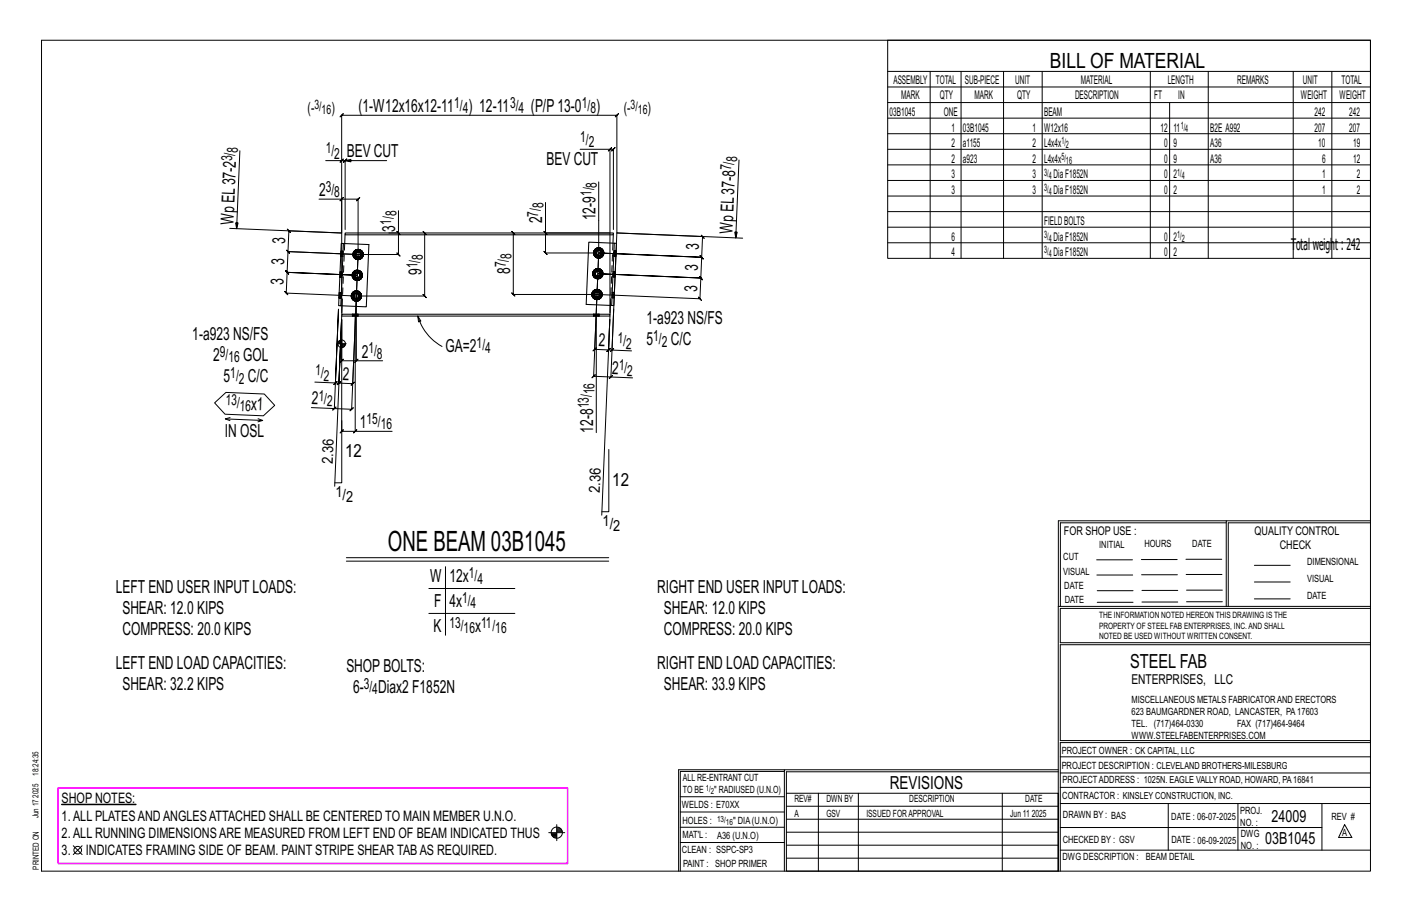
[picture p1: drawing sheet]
<svg xmlns="http://www.w3.org/2000/svg" width="432mm" height="279mm" viewBox="0 0 432 279" stroke-linecap="round" stroke-linejoin="round" font-family="sans-serif">
<path d="M18.9 245.8h22.7v.2h-22.7z" fill="#000" stroke="#000" stroke-width=".31"/>
<g fill="none" stroke="#000" stroke-width=".31">
<path d="M12.7 12.3h406.4v254h-406.4zM271.5 12.3h147.6v66.7h-147.6zM271.5 21.8h147.6M271.5 26.6h147.6M271.5 31.4h147.6M271.5 36.1h147.6M284.5 21.8v57.2M293.9 21.8v57.2M306.9 21.8v57.2M318.7 21.8v57.2M351.8 21.8v57.2M357.7 31.4v47.6"/>
<path d="M369.5 21.8v57.2M395.5 21.8v57.2M407.3 21.8v57.2M73.4 46.1l-1 23.8-.3-1.8 .7 .1-.4 1.7M99.6 49.1h4.9l-.5 .5 1-1-.5 .5h1l-.5 .5 1-1-.5 .5v21.1M105.5 49.1l1.8 .4v-.8l-1.8 .4h12.7M177.4 45.6h9.1v50M183.1 55.6v21.7l-1.6 37.7-.5 .5 1.1-1-.6 .5 5.3 .2M186.5 45.6l-.5 .5 1-1zM186.5 45.6h1.1l-.5 .5 1-1-.5 .5v24.6M226 48.9l-1 23.8-.3-1.7h.7l-.4 1.7M271.5 40.9h147.6"/>
<path d="M271.5 45.6h147.6M271.5 50.4h147.6M271.5 55.2h147.6M271.5 59.9h147.6M70.2 69.8l34.3 1.4M97.6 60.9h6.9v34.7M104 61.4l1-1zM104.5 60.9h5l-.5 .5 1-1-.5 .5v16.9M108 77.8h.5M108.1 77.2l.5 .2-.1 .4M108.4 78.9l.5 .3M108.5 77.8l.1 .4-.5 .2"/>
<path d="M108.6 77.4l.2-.3-.4-.4a1.52 1.52 0 0 0 0 2.2l.4-.4-.2-.3M108.8 78.5l.3 .2-.2 .5 .6 .1M108.9 76.4l-.5 .3M109.1 78.7l.4 .1v.5l.6-.1M109.5 76.3l-.6 .1 .2 .5-.3 .2M109.5 76.8l.4 .1 .2-.5 .5 .3-.4 .4M109.5 77.8l-2 47.3 .6-.5-1.1 1 .5-.5-5.3-.2M109.5 77.8l-21.4-.9-.5-.5 .9 1-.4-.5-.3 6.4-.5-.6 1 1.1-.5-.5 21.4 .8-21.4-.8-.5-.6 1 1.1-.5-.5-.3 6.3-.4-.5 .9 1-.5-.5 21.5 .9M109.5 77.8l-1.6 39.5 .5-.5-1.1 1 .6-.5-4.3-.2 .6-.5-1.1 1 .5-.5 .9-19.4-.9 19.4 .6-.5-1.1 1 .5-.5h-1M109.9 76.9l.3 .2 .3 .7h.5l-.1 .6M110.1 76.4l-.6-.1v.5l-.4 .1M110.2 78.5l.4 .4-.5 .3-.2-.5-.4 .1"/>
<path d="M110.5 78.2l.4 .2-.3 .5M110.5 77.8l-.3 .7-.3 .2M110.6 76.7l.3 .5-.4 .2M110.9 77.2l.1 .6M121.4 70.7l1 1zM121.9 64.4v6.8h-3M121.9 71.2v6.6l-.5-.5 1 1-.5-.5h-12.4M129.9 71.2l-.5-.5 1 1-.5-.5v19.3l-.5-.5 1 1-.5-.5h-20.9v19.8h8M157 71.2l-.5-.5 1 1-.5-.5v18.8l-.5-.5 1 1-.5-.5h25.6l31.5 1.3 .4 .6-.9-1.1 .5 .5 .2-6.3 .5 .5-1-1 .5 .5-31.5-1.3 31.5 1.3 .5 .5-1-1 .5 .5 .3-6.4 .5 .6-1-1.1 .5 .5-31.5-1.3 31.5 1.3 .5 .6-1-1.1 .5 .5 .2-6.3 .5 .5-.9-1 .4 .5-26.2-1.1v-36l.5-.5-1 1 .5-.5h-84.1l.5-.5-1 1 .5-.5v36l-16.2-.7-.4-.5 .9 1.1-.5-.6-.2 6.4-.5-.5 .9 1-.4-.5 21.4 .9M166.3 70.7l1 1zM166.8 61.9v9.3h19.7M166.8 71.2v6.1l-.5-.5 1 1-.5-.5h16.3l-1.2 29.5-.6 .5 1.1-1-.5 .5 4.2 .2-.5 .4 1-.9-.5 .5 .4-9.3-.4 9.3-.5 .4 1-.9-.5 .5h1.1"/>
<path d="M181.6 77.3h.5M181.7 76.7l.5 .2-.1 .4M182 78.4l.5 .3M182.1 77.3l.1 .4-.5 .2M182.2 76.9l.2-.3-.4-.3a1.52 1.52 0 0 0 0 2.1l.4-.3-.2-.4M182.4 78.1l.3 .2-.2 .4 .6 .1M182.5 75.9l-.5 .4M182.7 78.3l.4 .1v.4l.6-.1M183.1 75.8l-.6 .1 .2 .5-.3 .2M183.1 76.3l.4 .1 .2-.5 .5 .4-.4 .3M183.5 76.4l.3 .2 .3 .7h.5l-.1 .6M183.7 75.9l-.6-.1v.5l-.4 .1"/>
<path d="M183.8 78.1l.4 .3-.5 .3-.2-.4-.4 .1M184 77.7l.5 .2-.3 .5M184.1 77.3l-.3 .8-.3 .2M184.2 76.3l.3 .4-.5 .2M184.5 76.7l.1 .6M188.6 71.2l-1.8 44 6.7 .3M188.6 71.2l38.5 1.6M271.5 64.7h147.6M271.5 69.5h147.6M271.5 74.2h147.6M104.5 97.7v12.6l-.5 .5 1-1-.5 .5h4.5M104.5 97.7v8.8"/>
<path d="M104.5 97.7v34.2l-.5 .5 1-1-.5 .5h4.1M104.5 96.6l-2.2 52M107.5 90.5h.5M107.6 89.9l.4 .2v.4M107.7 84.1h.5M107.8 83.6l.5 .1-.1 .4M107.9 91.6l.5 .3M108 90.5v.4l-.4 .2M108 90.1l.3-.3-.4-.4a1.52 1.52 0 0 0 0 2.2l.4-.4-.3-.3M108.2 85.2l.5 .4M108.2 84.1l.1 .4-.5 .2M108.3 91.2l.3 .2-.2 .5 .6 .1"/>
<path d="M108.3 83.7l.2-.3-.3-.3a1.52 1.52 0 0 0 0 2.1l.3-.3-.2-.4M108.4 89.1l-.5 .3M108.5 84.9l.3 .2-.1 .5 .5 .1M108.6 91.4l.4 .1v.5l.6-.1M108.6 96.6v35.3h11.3M108.7 82.7l-.5 .4M108.8 85.1l.4 .1v.5l.6-.1M109 89l-.6 .1 .2 .4-.3 .3M109 89.5h.4l.2-.4 .5 .3-.4 .4M109.2 82.6l-.5 .1 .1 .5-.3 .2M109.2 83.1l.4 .1 .2-.5 .5 .4-.3 .3M109.4 89.5l.3 .3 .3 .7h.5l-.1 .6"/>
<path d="M109.6 89.1l-.6-.1v.5h-.4M109.6 83.2l.4 .2 .3 .7h.5l-.2 .6M109.7 91.2l.4 .4-.5 .3-.2-.5-.4 .1M109.8 82.7l-.6-.1v.5l-.4 .1M109.9 90.9l.5 .2-.3 .5M110 84.9l.3 .3-.5 .4-.2-.5-.4 .1M110 90.5l-.3 .7-.3 .2M110.1 89.4l.3 .5-.5 .2M110.2 84.5l.4 .2-.3 .5M110.3 84.1l-.3 .8-.4 .2M110.3 83.1l.3 .5-.4 .1M110.4 89.9l.1 .6"/>
<path d="M110.6 83.6l.2 .5M127.8 96.6l.9 1.5-.7 .3zM127.8 96.6a15.5 15.5 0 0 0 7.4 9.3M181 90h.5M181.2 89.4l.4 .2-.1 .4M181.3 83.7h.5M181.4 83.1l.5 .2-.1 .4M181.5 91.1l.5 .3M181.5 90l.1 .4-.4 .2M181.6 89.6l.2-.3-.3-.4a1.52 1.52 0 0 0 0 2.2l.3-.4-.2-.3M181.8 84.7l.5 .4M181.8 83.7l.1 .4-.5 .2"/>
<path d="M181.8 90.7l.4 .3-.2 .4 .6 .1M181.9 83.3l.2-.4-.3-.3a1.52 1.52 0 0 0 0 2.1l.3-.3-.2-.3M182 88.6l-.5 .3M182.1 84.4l.3 .2-.1 .5 .5 .1M182.2 91h.4v.5l.5-.1M182.3 82.3l-.5 .3M182.3 96.6v35.6M182.4 84.6l.4 .1v.5l.6-.1M182.6 88.5l-.6 .1 .2 .5-.4 .2M182.6 89l.4 .1 .1-.5 .5 .3-.3 .4M182.8 82.2l-.5 .1 .1 .4-.3 .2M182.8 82.6l.4 .1 .2-.4 .5 .3-.3 .3"/>
<path d="M183 89.1l.3 .2 .3 .7h.5l-.1 .6M183.1 88.6l-.5-.1v.5l-.4 .1M183.2 82.7l.4 .2 .3 .8h.5l-.2 .6M183.3 90.7l.3 .4-.5 .3-.1-.4h-.4M183.4 82.3l-.6-.1v.4l-.4 .1M183.5 90.4l.5 .2-.4 .5M183.6 84.4l.3 .3-.5 .4-.2-.5-.4 .1M183.6 90l-.3 .7-.3 .3M183.6 88.9l.4 .5-.5 .2M183.8 84.1l.4 .2-.3 .4M183.9 83.7l-.3 .7-.4 .2M183.9 82.6l.3 .5-.4 .2"/>
<path d="M184 89.4l.1 .6M184.2 83.1l.2 .6M186.5 96.6l-2.5 60.9M187.7 94.5l-.5 12.5 5.9 .3M96.3 116.8l6.3 .3 .9-22.6-1.3 30.4-7-.3M102.1 117.5l1-.9zM103.1 105.1h2.8M103.4 104.6v.5M103.6 104.3v.8M103.9 104.1v1M104.1 104v1.1M104.3 103.9v1.2"/>
<path d="M104.7 105.1v1.1M104.9 105.1v1.1M105.1 105.1v1M105.3 105.1v.8M105.5 105.1v.5M109 110.3l.5-.5-1 1zM186.3 115.7l1-.9zM186.6 107.5l1.1-1zM65.6 123.2l3.5-3.2 11.7 .4 3.2 3.5-3.5 3.2-11.7-.5zM68.9 128.1l11.4 .4-1.4 .4M70.4 127.6l-1.5 .5 1.4 .5M78.9 128l1.4 .5"/>
<path d="M101.7 125.4l1.1-1zM104.5 128.6v19h-2.1M108.1 132.4l1-1zM186.2 137.4v19h-2.1M375 159.8h-50.7v25.6M375 159.2h-51.3l-.1 107.1M419.1 159.2h-44.1v26.2M419.1 159.8h-43.5v25.6M105.9 170.5h80.3M105.9 171.5h80.3M131.2 179.9h26.2M136.2 173.2v21"/>
<path d="M335.4 171.1h10.9M335.4 175.8h11M349 171h11M349.1 175.7h11M362.7 171h10.9M362.7 175.6h11M383.6 172.8h11M383.6 177.9h11M131.2 187.5h26.2M323.7 185.4h95.4M335.5 184.1h11M335.5 180.6h11"/>
<path d="M349.2 184h11M349.2 180.5h11M362.9 180.4h10.9M362.9 184h10.9M383.6 183.1h11M419.1 186h-94.9v10.5h94.9M419.1 197.1h-94.9v29.3h94.9v.6h-94.9v39.3M239.9 235.8h-31.9v30.5M239.9 235.3h-32.4v31M323.6 235.3h-83.7v31M323.6 235.9h-83.1v6.6M324.2 236.3h94.9"/>
<path d="M324.2 231.4h94.9M22.4 258.5l2.7 2.7M25.1 258.5l-2.7 2.7M167.8 254.5h4.9M168.6 254.8h1.7M168.6 255.1h1.7M168.7 255.4h1.6M169 255.7h1.3M169.3 256h1M170.3 252.1v4.9M170.3 254.2h1.7M170.3 253.1h.9"/>
<path d="M170.3 254h1.6M170.3 253.7h1.4M170.3 253.4h1.2M208 252.9h31.9M208 257.5h31.9M208 243.6h31.9M208 248.2h31.9M240.5 242.5h83.1v23.8h-83.1zM240.5 258.4h83.1M240.5 254.4h83.1M240.5 250.4h83.1M240.5 246.5h83.1"/>
<path d="M250.3 242.5v23.8M262.5 242.5v23.8M306.5 242.5v23.8M324.2 253h80.1M324.2 245.6h94.9M324.2 259.9h94.9M324.2 240.7h94.9M357.3 245.6v14.3M378.6 245.6v14.3M404.3 245.6v14.3M411.2 252.1l2.2 3.9h-4zM240.5 262.3h83.1"/>
<circle cx="104.5" cy="105.1" r="1.16"/>
<circle cx="23.8" cy="259.9" r="1.17"/>
<circle cx="170.3" cy="254.5" r="1.71"/>
</g>
<path d="M17.8 240.9h155.8v23h-155.8z" fill="none" stroke="#f0f" stroke-width=".5"/>
<g fill="none" stroke="#000" stroke-width=".32">
<path d="M104.4 74.4h.6l-.8 19.1-.6-.1zM105 74.4l7.8 .4-.8 19-7.8-.3M105.5 71.8l-.1 2.7M105.5 71.2h82.1v.6h-82.1zM187.6 71.8l-.1 2.5M187.9 74.3l.6 .1-.8 19h-.6zM187.9 74.3l-7.8-.3-.8 19.1 7.8 .3M104.5 96.1h82.1l-.1 .5h-82zM104.6 93.5l-.1 2.6M107.8 96v.1M107.8 96.6h.1M109.5 96v.1"/>
<path d="M109.5 96.6h.1M181.5 96v.1M181.5 96.6h.1M183.2 96v.1M183.2 96.6h.1M186.7 93.4l-.1 2.7"/>
</g>
<g fill="none" stroke="#000" stroke-width=".31" stroke-dasharray="2 1.4">
<path d="M104.2 78.4l.7 .1zM104.2 78.4v-.2M104.2 77.9v.3h.7v.2M104.2 77.6v-.3h.7v.3M104.2 77.3v-.3h.7v.3M104.2 77v-.2h.7v.2M104.2 76.8h.7M104.9 77.9v-.3h-.7v.3h.7v.3M105.4 74.5l-.8 19M107.9 77.8l.1 .6zM108 77.8l.1 .6zM108 77.8l.7-1.3-.7 1.3 .7 1.3-.7-1.3h.5"/>
<path d="M108 77.2l-.1 .6zM108 78.4l.4 .5zM108.1 78.4l.5-.2-.1-.4M108.1 77.2l.5 .2-.1 .4M108.4 76.7l-.4 .5zM108.4 78.9l.5 .4zM108.4 76.7l.5-.4zM108.4 78.9l.5 .3zM108.4 78.9l.5 .3M108.4 76.7l.5-.3zM108.4 76.7l.5-.3M108.6 78.2l.5 .5"/>
<path d="M108.6 77.4l.5-.5M108.7 77.8l.1 .4zM108.7 79.1h1.6zM108.7 76.5h1.6zM108.8 77.1l-.4-.4-.4 1.1 .1-.6v1.2l.3 .5-.3-.5 .3 .5 .4-.4M108.8 77.4l-.1 .4zM108.8 78.2l.3 .3zM108.8 77.4l.3-.3zM108.9 79.3l.6 .1zM108.9 76.3l.6-.1zM109.1 78.7l.4 .1v.5l-.6-.1 .6 .1-.6-.1zM109.1 78.5l.4 .1z"/>
<path d="M109.1 77.1l.4-.1zM109.5 76.3l-.6 .1 .6-.1-.6 .1 .2 .5 .4-.1M109.5 79.4l.6-.1zM109.5 79.3l.6-.1zM109.5 79.3l.6-.1M109.5 78.8l.4-.1 .2 .5M109.5 78.6l.4-.1zM109.5 77l.4 .1zM109.5 76.3l.6 .1-.6-.1 .6 .1-.2 .5-.4-.1zM109.5 76.2l.6 .1zM109.9 78.7l.3-.2M109.9 78.5l.3-.3z"/>
<path d="M109.9 77.1l.3 .3zM109.9 76.9l.3 .2M110.1 79.2l.5-.3zM110.1 79.2l.5-.3M110.1 76.4l.5 .3zM110.1 76.4l.5 .3M110.1 79.3l.5-.4zM110.1 76.3l.5 .4zM110.2 77.4l.1 .4zM110.3 76.5l.7 1.3zM110.3 77.8l-.1 .4zM110.5 78.2l.4 .2-.3 .5"/>
<path d="M110.5 77.4l.4-.2-.3-.5M110.6 78.9l-.4-.4 .3-.7M110.6 76.7l-.4 .4 .3 .7h.5l-.1 .6M110.6 76.7l.4 .5zM110.9 77.2l.1 .6zM110.9 77.2l.1 .6M111 78.4l-.4 .5zM111 77.2l.1 .6zM111 77.8l-.7 1.3zM111.1 77.8l-.1 .6zM181.5 77.3l.1 .6zM181.6 77.3l.1 .6z"/>
<path d="M181.6 77.3l.7-1.3-.7 1.3 .7 1.4-.7-1.4h.5M181.6 76.7l-.1 .6zM181.6 77.9l.4 .6zM181.7 77.9l.5-.2-.1-.4M181.7 76.7l.5 .2-.1 .4M182 76.2l-.4 .5zM182 78.5l.5 .3zM182 76.2l.5-.3zM182 78.4l.5 .3zM182 78.4l.5 .3M182 76.3l.5-.4zM182 76.3l.5-.4"/>
<path d="M182.2 77.7l.5 .6M182.2 76.9l.5-.5M182.3 77.3l.1 .4zM182.3 78.7h1.6zM182.3 76h1.6zM182.4 76.6l-.4-.3-.4 1 .1-.6v1.2l.3 .5-.3-.5 .3 .5 .4-.3M182.4 76.9l-.1 .4zM182.4 77.7l.3 .3zM182.4 76.9l.3-.3zM182.5 78.8l.6 .1zM182.5 75.9l.6-.2zM182.7 78.3l.4 .1v.4l-.6-.1 .6 .1-.6-.1z"/>
<path d="M182.7 78l.4 .1zM182.7 76.6l.4-.1zM183.1 75.8l-.6 .1 .6-.1-.6 .1 .2 .5 .4-.1M183.1 78.9l.6-.1zM183.1 78.8l.6-.1zM183.1 78.8l.6-.1M183.1 78.4l.4-.1 .2 .4M183.1 78.1l.4-.1zM183.1 76.5l.4 .1zM183.1 75.8l.6 .1-.6-.1 .6 .1-.2 .5-.4-.1zM183.1 75.7l.6 .2zM183.5 78.3l.3-.2"/>
<path d="M183.5 78l.3-.3zM183.5 76.6l.3 .3zM183.5 76.4l.3 .2M183.7 78.7l.5-.3zM183.7 78.7l.5-.3M183.7 75.9l.5 .4zM183.7 75.9l.5 .4M183.7 78.8l.5-.3zM183.7 75.9l.5 .3zM183.8 76.9l.1 .4zM183.9 76l.7 1.3zM183.9 77.3l-.1 .4z"/>
<path d="M184 77.7l.5 .2-.3 .5M184 76.9l.5-.2-.3-.4M184.2 78.4l-.4-.3 .3-.8M184.2 76.3l-.4 .3 .3 .7h.5l-.1 .6M184.2 76.2l.4 .5zM184.5 76.7l.1 .6zM184.5 76.7l.1 .6M184.6 77.9l-.4 .6zM184.6 76.7l.1 .6zM184.6 77.3l-.7 1.4zM184.7 77.3l-.1 .6zM187.7 77.2v.3h.7v-.3h-.7v-.3"/>
<path d="M187.7 76.7l.7 .1zM188.4 78.3h-.7M188.4 78.2v.1h-.7v-.2M188.4 77.9v.3l-.7-.1v-.3M188.4 77.5v.4l-.7-.1v-.3M188.4 77.2v-.3h-.7v-.2M188.4 76.8v.1M103.6 91.1l.7 .1zM103.6 91.1l.1-.2M103.7 90.6v.3h.6v.2M103.7 90.3v-.4l.7 .1v.3M103.7 89.9v-.2h.7v.3"/>
<path d="M103.7 89.7v-.2h.7v.2M103.7 89.5h.7M103.9 84.7l.7 .1zM103.9 84.7v-.2M103.9 84.3v.2l.7 .1v.1M103.9 83.9l.1-.3h.6v.4M104 83.6v-.3h.7l-.1 .3M104 83.3v-.2l.7 .1v.1M104 83.1l.7 .1M104.3 90.6l.1-.3h-.7v.3h.6v.3M104.6 84.3v-.3l-.7-.1v.4h.7v.3M107.4 90.5l.1 .6z"/>
<path d="M107.5 90.5l.1 .6zM107.5 90.5l.7-1.3-.7 1.3 .7 1.3-.7-1.3h.5M107.5 89.9l-.1 .6zM107.5 91.1l.4 .5zM107.6 91.1l.4-.2v-.4M107.6 89.9l.4 .2v.4M107.7 84.1l.1 .7zM107.7 84.1l.1 .6zM107.7 84.1l.8-1.3-.8 1.3 .8 1.4-.8-1.4h.5M107.8 96h.1M107.8 96.1v.5M107.8 83.5l-.1 .6z"/>
<path d="M107.8 84.8l.3 .5zM107.8 96.6h.1M107.8 84.7l.5-.2-.1-.4M107.8 83.6l.5 .1-.1 .4M107.9 89.4l-.4 .5zM107.9 91.6l.5 .4zM107.9 89.4l.5-.4zM107.9 91.6l.5 .3zM107.9 91.6l.5 .3M107.9 89.4l.5-.3zM107.9 89.4l.5-.3M108 96.6h-.2v-.6h.2"/>
<path d="M108 90.9l.6 .5M108 90.1l.6-.6M108.1 83l-.3 .5zM108.1 85.3l.5 .3zM108.1 83l.5-.3zM108.2 85.2l.5 .4zM108.2 85.2l.5 .4M108.2 83.1l.5-.4zM108.2 83.1l.5-.4M108.2 90.5l.1 .4zM108.2 91.8h1.5zM108.2 89.2h1.5z"/>
<path d="M108.3 89.8l-.4-.4-.4 1.1 .1-.6v1.2l.3 .5-.3-.5 .3 .5 .4-.4M108.3 90.1l-.1 .4zM108.3 90.9l.3 .3zM108.3 90.1l.3-.3zM108.3 96h.3v.6h-.3zM108.3 96.6h-.3v-.6h.3M108.3 84.5l.5 .6M108.3 83.7l.5-.5M108.4 92l.6 .1zM108.4 89l.6-.1zM108.4 84.1l.1 .4zM108.5 85.5h1.5z"/>
<path d="M108.5 82.8h1.5zM108.5 83.4l-.3-.3-.5 1 .1-.5v1.1l.4 .5-.4-.5 .4 .5 .3-.3M108.5 83.7l-.1 .4zM108.5 84.5l.3 .3zM108.5 83.7l.3-.2zM108.6 91.4l.4 .1v.5l-.6-.1 .6 .1-.6-.1zM108.6 91.2l.4 .1zM108.6 89.8l.4-.1zM108.6 96.6h.4v-.6h.2M108.6 96h.4M108.6 85.6l.6 .1zM108.6 82.7l.6-.1z"/>
<path d="M108.8 85.1l.4 .1v.5l-.5-.1 .5 .1-.5-.1zM108.8 84.8l.4 .1zM108.8 83.5l.4-.1zM109 96.6h.2v-.6h.2M109 89l-.6 .1 .6-.1-.6 .1 .2 .4h.4M109 92.1l.6-.1zM109 92l.6-.1zM109 92l.6-.1M109 91.5l.4-.1 .2 .5M109 91.3l.4-.1zM109 89.7l.4 .1zM109 89l.6 .1-.6-.1 .6 .1-.2 .4h-.4z"/>
<path d="M109 88.9l.6 .1zM109.2 96.6h.2l.1-.6M109.2 82.6l-.5 .1 .5-.1-.5 .1 .1 .5 .4-.1M109.2 85.7l.7-.1zM109.2 85.7l.6-.1zM109.2 85.7l.6-.1M109.2 85.2l.4-.1 .2 .5M109.2 84.9l.4-.1zM109.2 83.4l.4 .1zM109.2 82.6l.6 .1-.6-.1 .6 .1-.2 .5-.4-.1zM109.2 82.6l.7 .1zM109.4 91.4l.3-.2"/>
<path d="M109.4 91.2l.3-.3zM109.4 89.8l.3 .3zM109.4 89.5l.3 .3M109.5 96.6v-.5M109.5 96.6h-.1M109.6 91.9l.5-.3zM109.6 91.9l.5-.3M109.6 89.1l.5 .3zM109.6 89.1l.5 .3M109.6 92l.5-.4zM109.6 89l.5 .4zM109.6 85.1l.4-.2"/>
<path d="M109.6 84.8l.3-.3zM109.6 83.5l.3 .2zM109.6 83.2l.4 .2M109.7 90.1l.1 .4zM109.7 89.2l.8 1.3zM109.8 90.5l-.1 .4zM109.8 85.6l.5-.4zM109.8 85.6l.5-.4M109.8 82.7l.5 .4zM109.8 82.7l.5 .4M109.9 85.6l.5-.3zM109.9 82.7l.5 .3z"/>
<path d="M109.9 90.9l.5 .2-.3 .5M109.9 90.1l.5-.2-.3-.5M109.9 83.7l.1 .4zM110 82.8l.8 1.3zM110 84.1l-.1 .4zM110.1 91.6l-.4-.4 .3-.7M110.1 89.4l-.4 .4 .3 .7h.5l-.1 .6M110.1 89.4l.3 .5zM110.2 84.5l.4 .2-.3 .5M110.2 83.7l.4-.1-.3-.5M110.3 85.2l-.3-.3 .3-.8M110.3 83.1l-.3 .3 .3 .7h.5l-.2 .6"/>
<path d="M110.4 83l.3 .5zM110.4 89.9l.1 .6zM110.4 89.9l.1 .6M110.4 91.1l-.3 .5zM110.4 89.9l.2 .6zM110.5 90.5l-.8 1.3zM110.6 90.5l-.2 .6zM110.6 83.6l.2 .5zM110.6 83.6l.2 .5M110.7 84.8l-.3 .5zM110.7 83.5l.1 .6zM110.8 84.1l-.8 1.4z"/>
<path d="M110.8 84.1l-.1 .7zM181 90l.1 .6zM181 90l.2 .6zM181 90l.8-1.3-.8 1.3 .8 1.3-.8-1.3h.5M181.1 89.4l-.1 .6zM181.1 90.6l.3 .5zM181.2 90.6l.4-.2-.1-.4M181.2 89.4l.4 .2-.1 .4M181.2 83.7l.2 .6zM181.3 83.7l.1 .6zM181.3 83.7l.8-1.4-.8 1.4 .8 1.3-.8-1.3h.5M181.4 83.1l-.2 .6z"/>
<path d="M181.4 84.3l.3 .5zM181.4 84.3l.5-.2-.1-.4M181.4 83.1l.5 .2-.1 .4M181.4 88.9l-.3 .5zM181.4 91.1l.6 .4zM181.4 88.9l.6-.4zM181.5 96h.1M181.5 96.1v.5M181.5 91.1l.5 .3zM181.5 91.1l.5 .3M181.5 88.9l.5-.3zM181.5 88.9l.5-.3"/>
<path d="M181.6 96.6h-.1M181.6 90.4l.6 .6M181.6 89.6l.6-.5M181.7 82.5l-.3 .6zM181.7 84.8l.5 .3zM181.7 82.5l.5-.3zM181.7 96.6h-.1v-.6h.1M181.8 84.7l.5 .4zM181.8 84.7l.5 .4M181.8 82.6l.5-.3zM181.8 82.6l.5-.3M181.8 90l.1 .4z"/>
<path d="M181.8 91.3h1.5zM181.8 88.7h1.5zM181.8 89.3l-.3-.4-.5 1.1 .2-.6v1.2l.3 .5-.3-.5 .3 .5 .3-.4M181.9 89.6l-.1 .4zM181.9 90.4l.3 .3zM181.9 89.6l.3-.3zM181.9 84.1l.5 .5M181.9 83.3l.5-.6M182 91.5l.6 .1zM182 88.5l.6-.1zM182 96h.3v.6h-.3zM182 96.6h-.3v-.6h.3"/>
<path d="M182 83.7l.1 .4zM182.1 85h1.5zM182.1 82.3h1.5zM182.1 82.9l-.3-.3-.5 1.1 .1-.6v1.2l.4 .4-.4-.4 .4 .4 .3-.3M182.1 83.3l-.1 .4zM182.1 84.1l.3 .3zM182.1 83.3l.3-.3zM182.2 91h.4v.5l-.6-.1 .6 .1-.6-.1zM182.2 90.7l.4 .1zM182.2 89.3l.4-.1zM182.2 85.1l.6 .2zM182.2 82.2l.6-.1z"/>
<path d="M182.3 96.6h.4v-.6h.3M182.3 96h.4M182.4 84.6l.4 .1v.5l-.5-.1 .5 .1-.5-.1zM182.4 84.4l.4 .1zM182.4 83l.4-.1zM182.6 88.5l-.6 .1 .6-.1-.6 .1 .2 .5 .4-.1M182.6 91.6l.6-.1zM182.6 91.5l.5-.1zM182.6 91.5l.5-.1M182.6 91h.4l.1 .4M182.6 90.8l.4-.1zM182.6 89.2l.4 .1z"/>
<path d="M182.6 88.5l.5 .1-.5-.1 .5 .1-.1 .5-.4-.1zM182.6 88.4l.6 .1zM182.7 96.6h.3v-.6h.1M182.8 82.2l-.5 .1 .5-.1-.5 .1 .1 .4 .4-.1M182.8 85.3l.6-.2zM182.8 85.2l.6-.1zM182.8 85.2l.6-.1M182.8 84.7l.4-.1 .2 .5M182.8 84.5l.4-.1zM182.8 82.9l.4 .1zM182.8 82.2l.6 .1-.6-.1 .6 .1-.2 .4-.4-.1zM182.8 82.1l.6 .1z"/>
<path d="M183 96.6h.1l.1-.6M183 91l.3-.3M183 90.7l.3-.3zM183 89.3l.3 .3zM183 89.1l.3 .2M183.1 91.4l.5-.3zM183.1 91.4l.5-.3M183.1 88.6l.5 .3zM183.1 88.6l.5 .3M183.2 91.5l.5-.4zM183.2 88.5l.5 .4zM183.2 96.6v-.5"/>
<path d="M183.2 96.6h-.1M183.2 84.6l.4-.2M183.2 84.4l.3-.3zM183.2 83l.3 .3zM183.2 82.7l.4 .2M183.3 89.6l.1 .4zM183.3 88.7l.8 1.3zM183.4 90l-.1 .4zM183.4 85.1l.5-.4zM183.4 85.1l.5-.4M183.4 82.3l.5 .3zM183.4 82.3l.5 .3"/>
<path d="M183.4 85.1l.6-.3zM183.4 82.2l.6 .3zM183.5 90.4l.5 .2-.4 .5M183.5 89.6l.5-.2-.4-.5M183.5 83.3l.1 .4zM183.6 82.3l.8 1.4zM183.6 83.7l-.1 .4zM183.6 91.1l-.3-.4 .3-.7M183.6 88.9l-.3 .4 .3 .7h.5l-.1 .6M183.7 88.9l.3 .5zM183.8 84.1l.4 .2-.3 .4M183.8 83.3l.4-.2-.3-.5"/>
<path d="M183.9 84.7l-.3-.3 .3-.7M183.9 82.6l-.3 .3 .3 .8h.5l-.2 .6M184 82.5l.3 .6zM184 89.4l.1 .6zM184 89.4l.1 .6M184 90.6l-.3 .5zM184 89.4l.2 .6zM184.1 90l-.8 1.3zM184.2 90l-.2 .6zM184.2 83.1l.2 .6zM184.2 83.1l.2 .6M184.3 84.3l-.3 .5z"/>
<path d="M184.3 83.1l.1 .6zM184.4 83.7l-.8 1.3zM184.4 83.7l-.1 .6zM186.7 93.4l.8-19.1M187.2 89.9v.3h.7v-.3h-.7v-.3M187.2 89.4h.7zM187.5 83.5l-.1 .4h.7v-.3l-.6-.1v-.2M187.5 83l.7 .1zM187.8 91h-.7M187.8 90.8v.2h-.7l.1-.2M187.8 90.6v.2h-.6v-.3M187.9 90.2l-.1 .4-.6-.1v-.3"/>
<path d="M187.9 89.9v-.3h-.7v-.2M187.9 89.4v.2M188.1 84.7h-.7M188.1 84.5v.2h-.7v-.2M188.1 84.2v.3h-.7v-.3M188.1 83.9v.3h-.7v-.3M188.1 83.6l.1-.3h-.7v-.2M188.2 83.1v.2"/>
</g>
<text font-size="8.6" x="118.6" y="168.5">ONE BEAM 03B1045</text>
<text font-size="6.4" x="321.1" y="20.7">BILL OF MATERIAL</text>
<text font-size="5.9" x="345.6" y="204.1">STEEL FAB</text>
<g font-size="5.5">
<text x="109.6" y="34.2">(1-W12x16x12-11</text>
<text x="143.3" y="34.2">) 12-11</text>
<text x="162.4" y="34.2">(P/P13-0</text>
<text x="182.3" y="34.2">)</text>
<text x="106.1" y="48.1">BEV CUT</text>
<text x="167.1" y="50.4">BEV CUT</text>
<text x="97.6" y="59.9">2</text>
<text x="71.4" y="68.8" transform="rotate(-88 71.4 68.8)">WpEL37-2</text>
<text x="120.9" y="70.8" transform="rotate(-90 120.9 70.8)">3</text>
<text x="165.8" y="68.3" transform="rotate(-90 165.8 68.3)">2</text>
<text x="182.1" y="67.3" transform="rotate(-90 182.1 67.3)">12-9</text>
<text x="224.1" y="71.6" transform="rotate(-88 224.1 71.6)">WpEL37-8</text>
<text x="87.2" y="74.7" transform="rotate(-88 87.2 74.7)">3</text>
<text x="213.7" y="76.5" transform="rotate(-88 213.7 76.5)">3</text>
<text x="86.9" y="81.1" transform="rotate(-88 86.9 81.1)">3</text>
<text x="156" y="83.8" transform="rotate(-90 156 83.8)">8</text>
<text x="213.4" y="82.8" transform="rotate(-88 213.4 82.8)">3</text>
<text x="86.7" y="87" transform="rotate(-88 86.7 87)">3</text>
<text x="128.9" y="84.1" transform="rotate(-90 128.9 84.1)">9</text>
<text x="213.1" y="89.1" transform="rotate(-88 213.1 89.1)">3</text>
<text x="197.7" y="99">1-a923 NS/FS</text>
<text x="58.8" y="103.9">1-a923 NS/FS</text>
<text x="136.2" y="107.5">GA=2</text>
<text x="183" y="105.8" transform="rotate(2 183 105.8)">2</text>
<text x="197.7" y="105.5">5</text>
<text x="205.2" y="105.5">C/C</text>
<text x="65.2" y="110.4">2</text>
<text x="74.4" y="110.4">GOL</text>
<text x="110.6" y="109.3">2</text>
<text x="68.4" y="116.9">5</text>
<text x="75.8" y="116.9">C/C</text>
<text x="104.8" y="116.2" transform="rotate(2 104.8 116.2)">2</text>
<text x="187.1" y="114.3" transform="rotate(2 187.1 114.3)">2</text>
<text x="76.7" y="125.4" transform="rotate(2 76.7 125.4)">x1</text>
<text x="95.3" y="123.6" transform="rotate(2 95.3 123.6)">2</text>
<text x="110" y="130.9">1</text>
<text x="68.8" y="133.5">IN OSL</text>
<text x="181.4" y="132.2" transform="rotate(-90 181.4 132.2)">12-8</text>
<text x="105.6" y="139.8">12</text>
<text x="187.2" y="148.7">12</text>
<text x="131.6" y="178">W</text>
<text x="137.4" y="178">12x</text>
<text x="35.4" y="181.2">LEFT END USER INPUT LOADS:</text>
<text x="132.8" y="185.6">F</text>
<text x="137.4" y="185.6">4x</text>
<text x="201" y="181.2">RIGHT END USER INPUT LOADS:</text>
<text x="37.4" y="187.7">SHEAR: 12.0 KIPS</text>
<text x="203" y="187.7">SHEAR: 12.0 KIPS</text>
<text x="37.4" y="194.2">COMPRESS: 20.0 KIPS</text>
<text x="132.6" y="193.2">K</text>
<text x="145.3" y="193.2">x</text>
<text x="203" y="194.2">COMPRESS: 20.0 KIPS</text>
<text x="35.4" y="204.4">LEFT END LOAD CAPACITIES:</text>
<text x="105.9" y="205.3">SHOPBOLTS:</text>
<text x="201" y="204.4">RIGHT END LOAD CAPACITIES:</text>
<text x="37.4" y="210.9">SHEAR: 32.2 KIPS</text>
<text x="108" y="211.8">6-</text>
<text x="115.6" y="211.8">Diax2 F1852N</text>
<text x="203" y="210.9">SHEAR: 33.9 KIPS</text>
<text x="272.2" y="241.1">REVISIONS</text>
</g>
<g font-size="5.1">
<text x="388.9" y="251.3">24009</text>
<text x="386.9" y="258.1">03B1045</text>
</g>
<g font-size="4.9">
<text x="394.8" y="76.4">T</text>
<text x="396.3" y="76.4">otalweigh</text>
<text x="408.3" y="76.4">t : 242</text>
</g>
<g font-size="4.7">
<text x="94.1" y="34.4">(-</text>
<text x="101.3" y="34.4">)</text>
<text x="138.9" y="33">1/</text>
<text x="141.5" y="34.7">4</text>
<text x="156" y="33">3/</text>
<text x="158.6" y="34.7">4</text>
<text x="177.9" y="33">1/</text>
<text x="180.6" y="34.7">8</text>
<text x="190.8" y="34.4">(-</text>
<text x="198" y="34.4">)</text>
<text x="72.7" y="46.8" transform="rotate(-88 72.7 46.8)">8</text>
<text x="99.6" y="46.9">1/</text>
<text x="177.4" y="43.4">1/</text>
<text x="180" y="45.1">2</text>
<text x="71" y="49.3" transform="rotate(-88 71 49.3)">3/</text>
<text x="102.2" y="48.5">2</text>
<text x="223.6" y="52.1" transform="rotate(-88 223.6 52.1)">7/</text>
<text x="225.4" y="49.6" transform="rotate(-88 225.4 49.6)">8</text>
<text x="99.6" y="58.6">3/</text>
<text x="180.9" y="60" transform="rotate(-90 180.9 60)">1/</text>
<text x="182.5" y="57.4" transform="rotate(-90 182.5 57.4)">8</text>
<text x="102.2" y="60.3">8</text>
<text x="166.2" y="63.6" transform="rotate(-90 166.2 63.6)">8</text>
<text x="119.6" y="68.8" transform="rotate(-90 119.6 68.8)">1/</text>
<text x="121.3" y="66.2" transform="rotate(-90 121.3 66.2)">8</text>
<text x="164.6" y="66.3" transform="rotate(-90 164.6 66.3)">7/</text>
<text x="127.6" y="82" transform="rotate(-90 127.6 82)">1/</text>
<text x="129.3" y="79.4" transform="rotate(-90 129.3 79.4)">8</text>
<text x="154.7" y="81.8" transform="rotate(-90 154.7 81.8)">7/</text>
<text x="156.4" y="79.2" transform="rotate(-90 156.4 79.2)">8</text>
<text x="145.8" y="106.3">1/</text>
<text x="148.4" y="107.9">4</text>
<text x="188.9" y="104.8" transform="rotate(2 188.9 104.8)">1/</text>
<text x="191.4" y="106.6" transform="rotate(2 191.4 106.6)">2</text>
<text x="199.8" y="104.3">1/</text>
<text x="202.4" y="106">2</text>
<text x="67.3" y="109.1">9/</text>
<text x="69.9" y="110.8">16</text>
<text x="112.7" y="108.1">1/</text>
<text x="115.3" y="109.7">8</text>
<text x="189.2" y="113.1" transform="rotate(2 189.2 113.1)">1/</text>
<text x="70.4" y="115.7">1/</text>
<text x="73.1" y="117.3">2</text>
<text x="96.4" y="114.6" transform="rotate(2 96.4 114.6)">1/</text>
<text x="98.9" y="116.3" transform="rotate(2 98.9 116.3)">2</text>
<text x="191.7" y="114.9" transform="rotate(2 191.7 114.9)">2</text>
<text x="68.9" y="123.8" transform="rotate(2 68.9 123.8)">13/</text>
<text x="73.2" y="125.7" transform="rotate(2 73.2 125.7)">16</text>
<text x="97.4" y="122.5" transform="rotate(2 97.4 122.5)">1/</text>
<text x="99.9" y="124.2" transform="rotate(2 99.9 124.2)">2</text>
<text x="180.1" y="124.9" transform="rotate(-90 180.1 124.9)">13/</text>
<text x="181.8" y="120.5" transform="rotate(-90 181.8 120.5)">16</text>
<text x="112.1" y="129.6">15/</text>
<text x="116.4" y="131.3">16</text>
<text x="101.8" y="141.8" transform="rotate(-88 101.8 141.8)">2.36</text>
<text x="102.6" y="151.9">1/</text>
<text x="105.9" y="153.6">2</text>
<text x="183.5" y="150.7" transform="rotate(-88 183.5 150.7)">2.36</text>
<text x="184.3" y="160.8">1/</text>
<text x="187.5" y="162.4">2</text>
<text x="143.4" y="176.7">1/</text>
<text x="146" y="178.4">4</text>
<text x="141.3" y="184.3">1/</text>
<text x="143.9" y="186">4</text>
<text x="137.4" y="192">13/</text>
<text x="147.1" y="192">11/</text>
<text x="141.8" y="193.6">16</text>
<text x="151.5" y="193.6">16</text>
<text x="111.2" y="210.6">3/</text>
<text x="113.9" y="212.3">4</text>
</g>
<g font-size="4.4">
<text x="18.9" y="245.6">SHOP NOTES:</text>
<text x="18.9" y="250.8">1.ALL PLATESANDANGLESATTACHED SHALL BE CENTERED TO MAIN MEMBER U.N.O.</text>
<text x="18.9" y="256.1">2.ALL RUNNING DIMENSIONSARE MEASURED FROM LEFT END OF BEAM INDICATED THUS</text>
<text x="18.9" y="261.3">3.</text>
<text x="26.3" y="261.3">INDICATES FRAMING SIDE OF BEAM. PAINT STRIPE SHEAR TABAS REQUIRED.</text>
</g>
<text font-size="4.2" x="346" y="209.1">ENTERPRISES, LLC</text>
<g font-size="4">
<text x="96.1" y="33.3">3/</text>
<text x="98.4" y="34.7">16</text>
<text x="192.8" y="33.3">3/</text>
<text x="195.1" y="34.7">16</text>
</g>
<g font-size="3.7">
<text x="273.2" y="25.6">ASSEMBLY</text>
<text x="286.2" y="25.6">TOTAL</text>
<text x="295.1" y="25.6">SUB-PIECE</text>
<text x="310.4" y="25.6">UNIT</text>
<text x="330.5" y="25.6">MATERIAL</text>
<text x="357.1" y="25.6">LENGTH</text>
<text x="378.3" y="25.6">REMARKS</text>
<text x="398.4" y="25.6">UNIT</text>
<text x="410.2" y="25.6">TOTAL</text>
<text x="272.1" y="35.5">03B1045</text>
<text x="275.6" y="30.4">MARK</text>
<text x="287.4" y="30.4">QTY</text>
<text x="288.6" y="35.5">ONE</text>
<text x="298" y="30.4">MARK</text>
<text x="311" y="30.4">QTY</text>
<text x="319.3" y="35.5">BEAM</text>
<text x="328.7" y="30.4">DESCRIPTION</text>
<text x="353" y="30.4">FT</text>
<text x="360.3" y="30.4">IN</text>
<text x="397.8" y="30.4">WEIGHT</text>
<text x="402" y="35.5">242</text>
<text x="409.6" y="30.4">WEIGHT</text>
<text x="412.6" y="35.5">242</text>
<text x="290.9" y="40.2">1</text>
<text x="294.5" y="40.2">03B1045</text>
<text x="315.8" y="40.2">1</text>
<text x="319.3" y="40.2">W12x16</text>
<text x="354.9" y="40.2">12</text>
<text x="358.9" y="40.2">11</text>
<text x="370.1" y="40.2">B2E A992</text>
<text x="402" y="40.2">207</text>
<text x="412.6" y="40.2">207</text>
<text x="290.9" y="45">2</text>
<text x="294.5" y="45">a1155</text>
<text x="315.8" y="45">2</text>
<text x="319.3" y="45">L4x4x</text>
<text x="356" y="45">0</text>
<text x="358.9" y="45">9</text>
<text x="370.1" y="45">A36</text>
<text x="403.2" y="45">10</text>
<text x="413.8" y="45">19</text>
<text x="290.9" y="49.7">2</text>
<text x="294.5" y="49.7">a923</text>
<text x="315.8" y="49.7">2</text>
<text x="319.3" y="49.7">L4x4x</text>
<text x="356" y="49.7">0</text>
<text x="358.9" y="49.7">9</text>
<text x="370.1" y="49.7">A36</text>
<text x="404.3" y="49.7">6</text>
<text x="413.8" y="49.7">12</text>
<text x="290.9" y="54.5">3</text>
<text x="290.9" y="59.3">3</text>
<text x="315.8" y="54.5">3</text>
<text x="315.8" y="59.3">3</text>
<text x="322.2" y="54.5">DiaF1852N</text>
<text x="322.2" y="59.3">DiaF1852N</text>
<text x="356" y="54.5">0</text>
<text x="356" y="59.3">0</text>
<text x="358.9" y="54.5">2</text>
<text x="358.9" y="59.3">2</text>
<text x="404.3" y="54.5">1</text>
<text x="404.3" y="59.3">1</text>
<text x="415" y="54.5">2</text>
<text x="415" y="59.3">2</text>
<text x="319.3" y="68.8">FIELDBOLTS</text>
<text x="290.9" y="73.6">6</text>
<text x="322.2" y="73.6">DiaF1852N</text>
<text x="356" y="73.6">0</text>
<text x="358.9" y="73.6">2</text>
<text x="290.9" y="78.3">4</text>
<text x="322.2" y="78.3">DiaF1852N</text>
<text x="356" y="78.3">0</text>
<text x="358.9" y="78.3">2</text>
<text x="325.3" y="163.4">FOR SHOP USE :</text>
<text x="383.7" y="163.4">QUALITY CONTROL</text>
<text x="391.4" y="167.8">CHECK</text>
</g>
<g font-size="3.1">
<text x="361.1" y="39.4">1/</text>
<text x="362.5" y="40.5">4</text>
<text x="324.6" y="44.1">1/</text>
<text x="326" y="45.3">2</text>
<text x="319.3" y="53.7">3/</text>
<text x="324.6" y="48.9">5/</text>
<text x="326" y="50">16</text>
<text x="360" y="53.7">1/</text>
<text x="319.3" y="58.4">3/</text>
<text x="320.7" y="54.8">4</text>
<text x="320.7" y="59.5">4</text>
<text x="361.4" y="54.8">4</text>
<text x="319.3" y="72.7">3/</text>
<text x="319.3" y="77.5">3/</text>
<text x="320.7" y="73.8">4</text>
<text x="360" y="72.7">1/</text>
<text x="361.4" y="73.8">2</text>
<text x="320.7" y="78.6">4</text>
<text x="336.2" y="167.4">INITIAL</text>
<text x="350" y="167.1">HOURS</text>
<text x="364.6" y="167.2">DATE</text>
<text x="325.2" y="171.3">CUT</text>
<text x="399.8" y="172.8">DIMENSIONAL</text>
<text x="325.1" y="175.8">VISUAL</text>
<text x="399.8" y="177.9">VISUAL</text>
<text x="325.5" y="180">DATE</text>
<text x="325.7" y="184.4">DATE</text>
<text x="399.8" y="183.1">DATE</text>
<text x="346" y="215">MISCELLANEOUS METALS FABRICATORAND ERECTORS</text>
<text x="346" y="218.6">623 BAUMGARDNER ROAD, LANCASTER, PA17603</text>
<text x="346" y="225.8">WWW.STEELFABENTERPRISES.COM</text>
<text x="346" y="222.2">TEL. (717)464-0330</text>
<text x="378.3" y="222.2">FAX (717)464-9464</text>
<text x="324.7" y="230.5">PROJECT OWNER : CK CAPITAL, LLC</text>
<text x="208.8" y="238.8">ALL RE-ENTRANT CUT</text>
<text x="324.7" y="235.1">PROJECT DESCRIPTION : CLEVELAND BROTHERS-MILESBURG</text>
<text x="324.9" y="239.5">PROJECTADDRESS : 1025N. EAGLE VALLY ROAD, HOWARD, PA16841</text>
<text x="208.8" y="242.5">TO BE</text>
<text x="218.4" y="242.5">&quot; RADIUSED (U.N.O)</text>
<text x="242.9" y="245.3">REV#</text>
<text x="252.7" y="245.3">DWN BY</text>
<text x="278.1" y="245.3">DESCRIPTION</text>
<text x="313.5" y="245.3">DATE</text>
<text x="324.9" y="244.2">CONTRACTOR : KINSLEY CONSTRUCTION, INC.</text>
<text x="208.5" y="247">WELDS : E70XX</text>
<text x="208.7" y="251.7">HOLES :</text>
<text x="224.2" y="251.8">&quot; DIA(U.N.O)</text>
<text x="242.9" y="249.9">A</text>
<text x="252.7" y="249.9">GSV</text>
<text x="264.9" y="249.9">ISSUED FORAPPROVAL</text>
<text x="309" y="249.9">Jun 11</text>
<text x="315.5" y="249.9">2025</text>
<text x="325.1" y="250">DRAWN BY : BAS</text>
<text x="358.2" y="250.5">DATE : 06-07-2025</text>
<text x="379.3" y="248.9">PROJ.</text>
<text x="407.2" y="250.5">REV #</text>
<text x="208.7" y="256.3">MAT'L :</text>
<text x="219.3" y="256.4">A36 (U.N.O)</text>
<text x="325" y="257.6">CHECKED BY : GSV</text>
<text x="358.3" y="257.7">DATE : 06-09-2025</text>
<text x="379.3" y="252.5">NO. :</text>
<text x="379.5" y="255.9">DWG</text>
<text x="410.5" y="255.5">A</text>
<text x="208.6" y="260.7">CLEAN : SSPC-SP3</text>
<text x="324.9" y="262.9">DWG DESCRIPTION :</text>
<text x="350.4" y="263">BEAM DETAIL</text>
<text x="379.5" y="259.5">NO. :</text>
<text x="208.9" y="265">PAINT : SHOP PRIMER</text>
</g>
<g font-size="2.7">
<text x="336.1" y="189">THE INFORMATION NOTED HEREON THIS DRAWING IS THE</text>
<text x="336.1" y="195.4">NOTED BE USED WITHOUT WRITTEN CONSENT.</text>
<text x="336.1" y="192.2">PROPERTY OF STEEL FAB ENTERPRISES, INC.AND SHALL</text>
</g>
<g font-size="2.6">
<text x="215.9" y="241.8">1/</text>
<text x="217.4" y="242.7">2</text>
<text x="219.3" y="251.1">13/</text>
<text x="222" y="252.1">16</text>
</g>
<g font-size="2.5">
<text x="11.7" y="237.1" transform="rotate(-90 11.7 237.1)">18:24:35</text>
<text x="11.8" y="243.8" transform="rotate(-90 11.8 243.8)">2025</text>
<text x="11.8" y="250.1" transform="rotate(-90 11.8 250.1)">Jun 17</text>
<text x="11.9" y="265.8" transform="rotate(-90 11.9 265.8)">PRINTED ON</text>
</g>
</svg>
